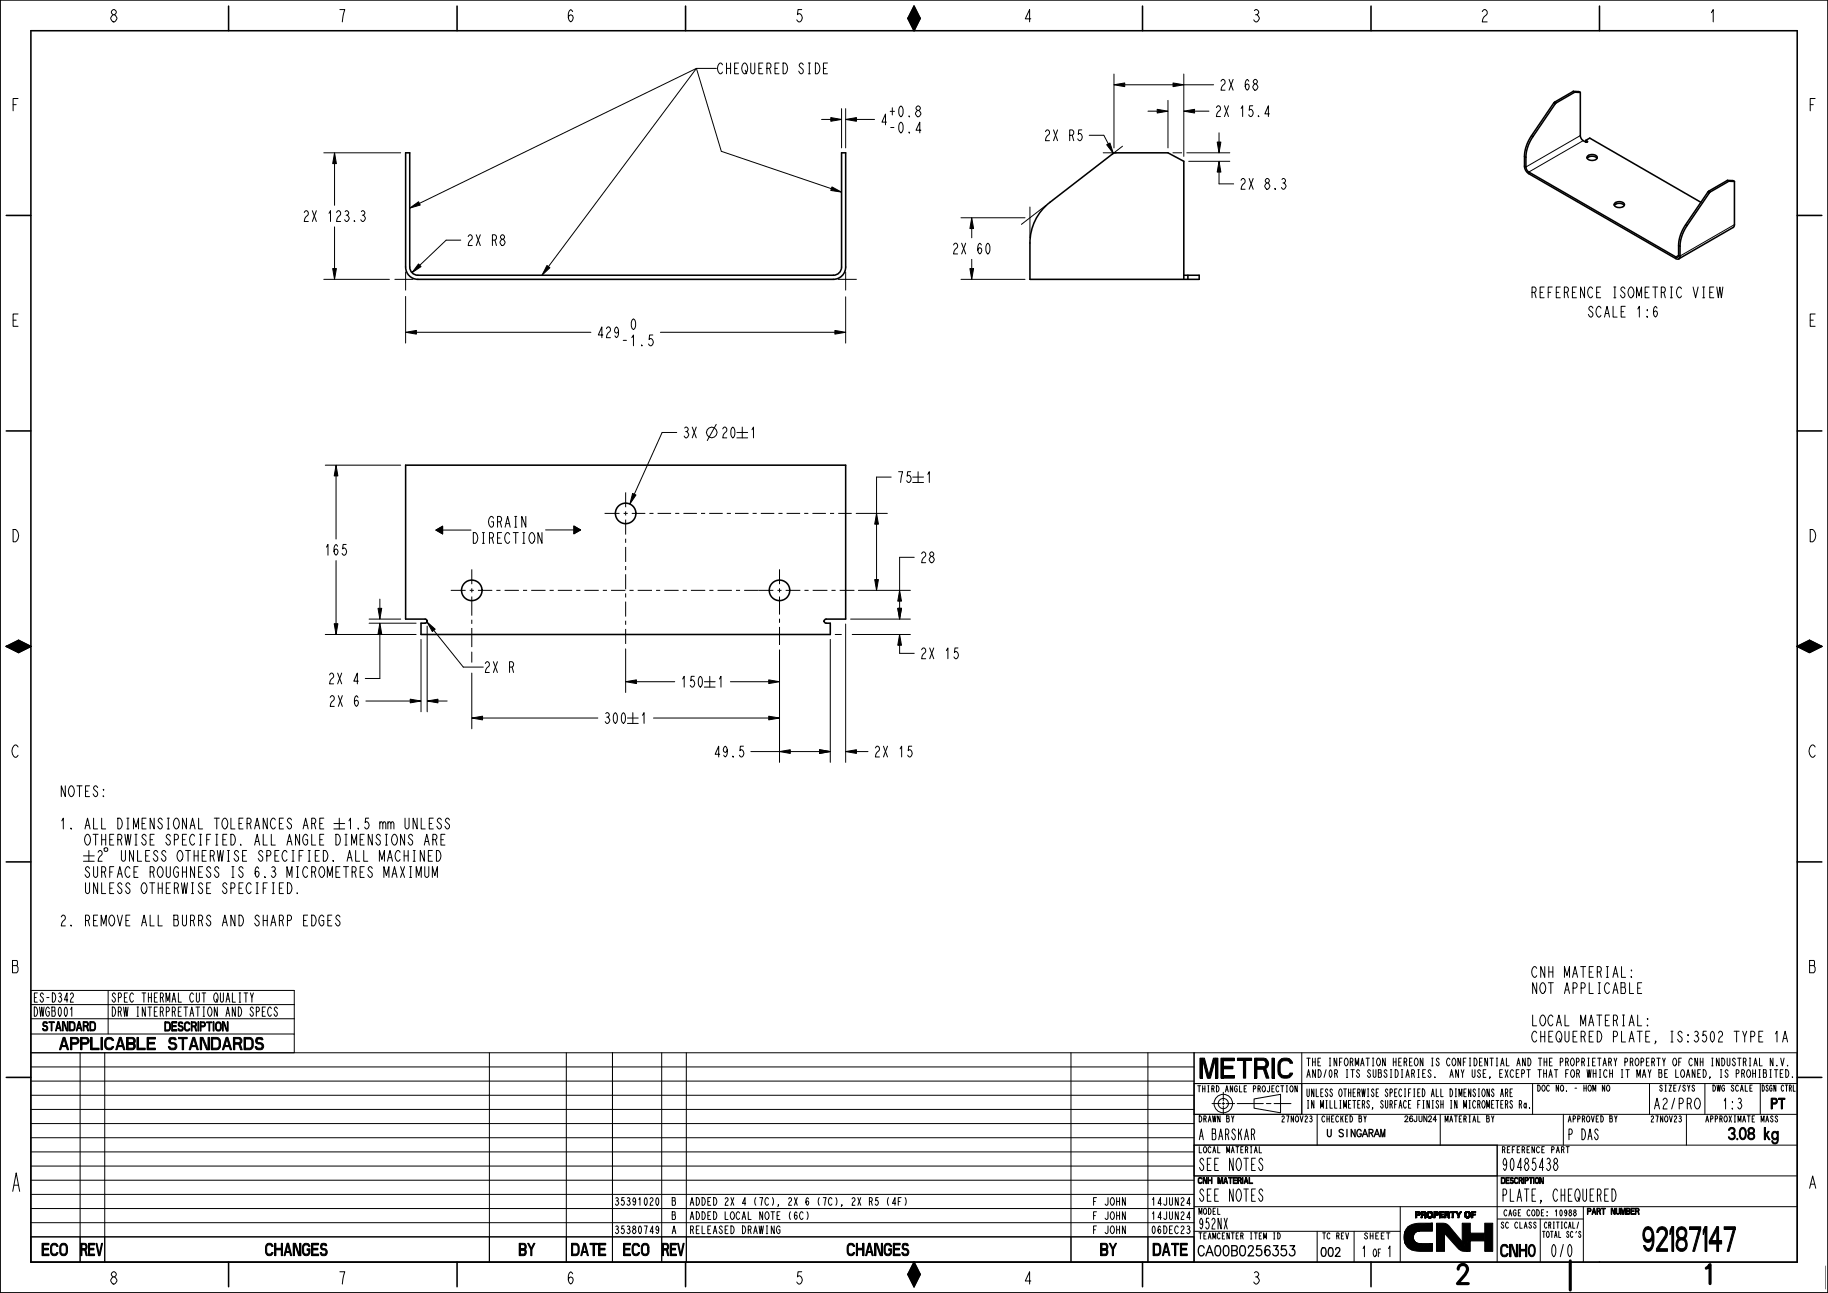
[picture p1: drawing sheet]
<svg xmlns="http://www.w3.org/2000/svg" width="594mm" height="420mm" viewBox="0 0 594 420" stroke-linecap="round" stroke-linejoin="round" font-family="sans-serif">
<g fill="#000">
<path d="M297 2l2 4h-4zM295 6h4l-2 4zM270 38.2l3.5 .6-3.5 .6zM274.8 38.8l3.5-.6v1.2zM362 27.5l3.5-.6v1.2zM376.1 35.5l3.5 .6-3.5 .6zM381.2 26.9l3.5 .6-3.5 .6zM384.7 36.1l3.5-.6v1.2zM108.7 49.6l.6 3.5h-1.2zM359.6 47l1.1-.5 1.1 3.3zM395.5 46.1h1.2l-.6 3.5zM396.1 52.4l.6 3.5h-1.2z"/>
<path d="M133.1 67.6l2.9-2.1 .6 1.1zM270.4 60.7l3.1 1.7-3.5-.5zM315.8 70.7l.6 3.5h-1.2zM108.1 87.2h1.2l-.6 3.5zM136 85.7l.8 .9-2.9 2zM177.7 86.2l1 .8-2.6 2.4zM315.2 87.2h1.2l-.6 3.5zM131.8 107.9l3.5-.6v1.2zM271.3 107.3l3.5 .6-3.5 .6zM109.2 151.1l.6 3.5h-1.2zM141.7 172.2l2.1-1.3v2.5zM186.5 170.9l2.2 1.2-2.2 1.3z"/>
<path d="M205.6 160.3l1.1 .5-2 2.9zM284.9 166.8l.6 3.5h-1.2zM284.3 188.3h1.2l-.6 3.5zM292.3 191.8l.6 3.5h-1.2zM2 210l4-2 4 2zM2 210h8l-4 2zM108.6 202.6h1.2l-.6 3.5zM122.8 197.6h1.2l-.6 3.5zM123.4 202.4l.6 3.5h-1.2zM138.8 202l2.6 2.4-.9 .7zM292.3 206.1l.6 3.5h-1.2zM291.7 197.6h1.2l-.6 3.5z"/>
<path d="M584 210l4-2 4 2zM584 210h8l-4 2zM133.3 227.1l3.5 .6-3.5 .6zM138.8 227.7l3.5-.6v1.2zM153.3 233.2l3.5-.6v1.2zM203.3 221.4l3.5-.6v1.2zM249.8 220.8l3.5 .6-3.5 .6zM249.8 232.6l3.5 .6-3.5 .6zM253.3 244.1l3.5-.6v1.2zM266.3 243.5l3.5 .6-3.5 .6zM274.8 244.1l3.5-.6v1.2zM59.2 337.4h.5v3.6h-.5z"/>
<path d="M457.4 398.7l8.1-1.4v2.6l-8.9 .1zM457.5 398.6l1.1-.7 1.4-.4 5.5-.2zM466.8 397.3l2.5 .1 1.1 .4 4.8 5.6 2.6-.3-3.7 2.7-4.7-5.2v5.9h-2.6zM295 414h4l-2 4zM297 410l2 4h-4zM458.7 406l6.8-2v2.5h-4.5zM456.3 402h3zM456.3 401.9l3-.1zM456.3 402.1l3 .1zM456.3 401.7l3-.1v.2l-3 .1zM456.3 402.2l3 .1zM456.3 401.6l3-.1z"/>
<path d="M456.3 402.3h3l.1 .1-3.1 .1zM456.3 401.5l3.1-.1zM456.3 402.5l3.1 .1zM456.3 401.3l3.1-.1v.2l-3.1 .1zM456.3 402.6l3.1 .1zM456.3 401.2l3.2-.1zM456.3 402.7l3.2 .1-3.1 .1zM456.3 401.1l3.2-.1zM456.4 402.9h3.1zM456.4 401l3.1-.1zM456.4 403h3.2zM456.4 400.8l3.2-.1-3.2 .3z"/>
<path d="M456.4 403.1h3.2zM456.4 400.7h3.3zM456.4 403.2h3.3zM456.4 400.6l3.4-.1zM456.4 403.3h3.4zM456.4 400.5h3.4zM456.5 403.4h3.4zM456.5 400.5l3.4-.1zM456.5 403.4l3.4 .1zM456.5 400.4l3.5-.1zM456.5 403.5h3.5zM456.5 400.3l3.6-.1z"/>
<path d="M456.5 403.6h3.6zM456.5 400.2h3.7zM456.5 403.7h3.7zM456.5 400.1h3.9zM456.6 403.7l3.8 .1zM456.6 400.1l4-.1zM456.6 403.8h4zM456.6 400l4.7-.1zM456.6 403.9h4.3zM456.6 404h4.9zM456.7 404h5.2zM456.7 404h8.8l-6.8 2-1.3-.8z"/>
<path d="M474.1 405.8l3.7-2.7v3.4l-2.5-.1zM476.6 406.5h.4zM475.2 397.3h2.6v3.3h4.7v2.5h-4.7l-2.6 .3zM482.5 397.3h2.6v9.2h-2.6z"/>
</g>
<g fill="none" stroke="#000" stroke-width=".32">
<path d="M295 6h4l-2 4zM297 2l2 4h-4zM232.8 22.2h-6.5l8.1 27 35.8 12.1M267 38.8h3M270 38.2l3.5 .6-3.5 .6zM273.5 35.3v12.7M274.8 38.8l3.5-.6v1.2zM274.8 35.3v12.7M278.3 38.8h5.9M362 27.5l3.5-.6v1.2zM362 24v24M365.5 27.5h15.7"/>
<path d="M373.1 36.1h3M376.1 35.5l3.5 .6-3.5 .6zM379.6 32.6v15.4M381.2 26.9l3.5 .6-3.5 .6zM384.7 36.1l3.5-.6v1.2zM384.7 24v26.8M384.7 27.5h9.7M388.2 36.1h4.7M504.9 33.5l.5 .3M505.3 33.1l.4 .3M105.2 49.6h25M108.7 49.6l.6 3.5h-1.2z"/>
<path d="M108.7 53.1v13.6M354 43.9h4.7l1.5 2.8M359.6 47l1.1-.5 1.1 3.3zM364.8 47.5l-2.8 2.1h-3.5M381.2 49.6h2.8M385.7 49.6h13.9M386.3 52.4h13.3M395.5 46.1h1.2l-.6 3.5zM396.1 52.4l.6 3.5h-1.2zM396.1 55.9v3.8h4.8M396.1 43.1v3M495.4 50.8l.5 .3"/>
<path d="M497.7 44.1l.5 .3M513.6 44l-17.7 10.3-.5-.3M514.5 45.7l-17.7 10.2v.5M515.8 45.9v.3M108.7 73.7v13.5M133.1 67.6l2.9-2.1 .6 1.1zM136.3 66.1l90-43.9-48.1 64.4M149.7 78h-4.7l-8.6 8.2M270.4 60.7l3.1 1.7-3.5-.5zM312.3 70.7h20.8M315.8 70.7l.6 3.5h-1.2zM315.8 74.2v3"/>
<path d="M334.7 67.2v10.1M339.9 66.7l-8 6.2M545.5 79.7l.5 .3M547.8 73l.5 .3M555 62.4l.5 .3M555.3 62.1l.5 .2M563.6 73l-17.6 10.2-.5-.3-1 .5v.6M105.2 90.7h21.3M108.1 87.2h1.2l-.6 3.5zM128.3 90.7h5.9M131.8 88.3v5.9M131.8 96.3v15.1"/>
<path d="M136 85.7l.8 .9-2.9 2zM177.7 86.2l1 .8-2.6 2.4zM272.4 90.7h5.9M274.8 88.3v5.9M274.8 96.4v15M312.3 90.7h20.8M315.2 87.2h1.2l-.6 3.5zM315.8 84.2v3M131.8 107.9l3.5-.6v1.2zM135.3 107.9h56.7M214.6 107.9h56.7M271.3 107.3l3.5 .6-3.5 .6z"/>
<path d="M232.8 137.9l-3 5.2M241.2 138.7v3.5M105.7 151.1h24.5M109.2 151.1l.6 3.5h-1.2zM109.2 154.6v20.5M203.3 159.9v4.9M219.9 140.5h-4.7l-9.1 20M239.5 140.5h3.5M239.5 142.2h3.5M289.6 155h-4.7v11.8M296.6 155h3.5M296.6 156.7h3.5"/>
<path d="M298.4 153.2v3.5M141.7 172.2l2.1-1.3v2.5zM143.8 172.2h9.3M177.3 172.1h9.2M186.5 170.9l2.2 1.2-2.2 1.3zM196.5 166.8h4.8M202.6 166.8h1.4M203.3 166.1v1.3M203.3 168.8v4.9M203.3 175v1.3M203.3 177.7v4.8M205.3 166.8h4.4"/>
<path d="M205.6 160.3l1.1 .5-2 2.9zM211 166.8h1.4M213.7 166.8h4.4M219.4 166.8h1.4M222.1 166.8h4.4M227.8 166.8h1.3M230.5 166.8h4.4M236.2 166.8h1.3M238.9 166.8h4.3M244.6 166.8h1.3M247.2 166.8h4.4M253 166.8h1.3"/>
<path d="M255.6 166.8h4.4M261.3 166.8h1.4M264 166.8h4.4M269.7 166.8h1.4M272.4 166.8h4.4M278.2 166.8h10.2M284.9 166.8l.6 3.5h-1.2zM284.9 170.3v18M109.2 182.1v20.5M122.8 197.6h1.2l-.6 3.5zM123.4 194.6v3M146.5 191.8h4.8"/>
<path d="M152.6 191.8h1.4M153.3 184.9v4.9M153.3 191.1v1.3M153.3 193.8v6.2M155.3 191.8h4.7M161.3 191.8h1.3M164 191.8h4.6M170 191.8h1.3M172.6 191.8h4.7M178.6 191.8h1.3M181.3 191.8h4.6M187.3 191.8h1.3"/>
<path d="M189.9 191.8h4.7M195.9 191.8h1.3M198.6 191.8h4.6M203.3 183.9v1.3M203.3 186.5v4.9M203.3 192.8v1.3M203.3 195.4v4.9M204.6 191.8h1.3M207.2 191.8h4.7M213.2 191.8h1.3M215.9 191.8h4.6M221.9 191.8h1.3"/>
<path d="M224.5 191.8h4.7M230.5 191.8h1.3M233.2 191.8h4.6M239.2 191.8h1.3M241.8 191.8h9.5M252.6 191.8h1.4M253.3 184.9v4.9M253.3 191.1v1.3M253.3 193.8v5.8M255.3 191.8h4.8M261.4 191.8h1.4M264.1 191.8h4.8"/>
<path d="M270.2 191.8h1.3M272.9 191.8h4.8M278.9 191.8h16.9M284.3 188.3h1.2l-.6 3.5zM291.7 197.6h1.2l-.6 3.5zM292.3 191.8l.6 3.5h-1.2zM292.3 195.3v2.3M297.1 181h-4.8v10.8M2 210l4-2 4 2zM2 210h8l-4 2zM105.7 206.1h29.5M108.6 202.6h1.2l-.6 3.5z"/>
<path d="M119.9 202.4h15.3M119.9 201.1h10.3M123.4 202.4l.6 3.5h-1.2zM123.4 205.9v14.5h-4.7M136.8 207.7v23.5M138.8 202l2.6 2.4-.9 .7zM138.8 203.4v27.8M141 204.8l9.6 11.9h6.5M153.3 201.3v1.4M153.3 204v6.2M153.3 211.8v3.3M153.3 218.6v18.1"/>
<path d="M203.3 201.6v1.4M203.3 204.3v4.9M203.3 210.8v14.1M230.6 219.7v3.5M253.3 201v1.3M253.3 203.6v5.9M253.3 211.1v36.5M269.8 207.7v39.9M271.4 206.1h2M274.8 202.7v44.9M276.4 201.1h19.4M276.9 206.1h18.9"/>
<path d="M292.3 206.1l.6 3.5h-1.2zM292.3 209.6v2.6h4.8M584 210l4-2 4 2zM584 210h8l-4 2zM118.9 227.7h14.4M133.3 227.1l3.5 .6-3.5 .6zM138.8 227.7l3.5-.6v1.2zM142.3 227.7h3M153.3 233.2l3.5-.6v1.2zM156.8 233.2h37.5M203.3 221.4l3.5-.6v1.2zM203.9 233.2h3.5"/>
<path d="M203.9 235h3.5M205.6 231.5v3.5M206.8 221.4h12.5M212.4 233.2h37.4M228.9 221.4h3.5M228.9 223.2h3.5M237.4 221.4h12.4M249.8 220.8l3.5 .6-3.5 .6zM249.8 232.6l3.5 .6-3.5 .6zM244 244.1h9.3M253.3 244.1l3.5-.6v1.2zM256.8 244.1h9.5"/>
<path d="M266.3 243.5l3.5 .6-3.5 .6zM274.8 244.1l3.5-.6v1.2zM278.3 244.1h3.8M10 321.7h85.6v14.2M10 326.3h85.6M35.1 321.7v14.2M58 337h2.9v.4h-2.9zM59.2 337.4h.5v3.6h-.5zM95.6 330.9h-85.6v79.1h574v-68h-574h85.6v-6.1h-85.6M10 355.8h378M10 351.2h378M10 346.6h378"/>
<path d="M26 342v68M34 342v68M159 342v68M184 342v68M199 342v68v-8.2h-189h378M215 342v68M223 342v68M348 342v68M373 342v68M388 352h35v10h-35zM388 342v68v-8.2h-189M388 352h196"/>
<path d="M393.9 358.5h2.7M397.1 358.5h.9M397.5 354.8v2.8M397.5 358v.9M397.5 359.4v2.4M398.4 358.5h2.8M402 358.5h8.5M407.5 357l8.6-1.5v6l-8.6-1.5zM411.5 358.5h1.5M414 358.5h5.5M423 342v20M471.2 350l.5-2.5 .6 2.5"/>
<path d="M471.4 349.1h.7M498 352v10M536 352v10M554 352v10M572 352v10M10 378.8h378M10 374.2h378M10 369.6h378M10 365h378M10 360.4h378M388 362h196M428 362v10"/>
<path d="M468 362v10M486.5 372v38M508 362v10M548 362v10M584 372h-196v10h98.5M10 397.2h378M10 392.6h378M10 388h378M10 383.4h378M388 400h67M388 392h196M388 382h196"/>
<path d="M428 400v10M440 400v10M455 392v18M457.4 398.7l8.1-1.4v2.6l-8.9 .1zM457.5 398.6l1.1-.7 1.4-.4 5.5-.2zM466.8 397.3l2.5 .1 1.1 .4 4.8 5.6 2.6-.3-3.7 2.7-4.7-5.2v5.9h-2.6zM475.2 397.3h2.6v3.3h4.7v2.5h-4.7l-2.6 .3zM482.5 397.3h2.6v9.2h-2.6zM486.5 396h28M500.5 396v14M514.5 392v18M295 414h4l-2 4z"/>
<path d="M297 410l2 4h-4zM456.3 401.9l3-.1zM456.3 402h3zM456.3 402.1l3 .1zM456.3 401.7l3-.1v.2l-3 .1zM456.3 402.2l3 .1zM456.3 401.6l3-.1zM456.3 402.3h3l.1 .1-3.1 .1zM456.3 401.5l3.1-.1zM456.3 402.5l3.1 .1zM456.3 401.3l3.1-.1v.2l-3.1 .1zM456.3 402.6l3.1 .1z"/>
<path d="M456.3 401.2l3.2-.1zM456.3 402.7l3.2 .1-3.1 .1zM456.3 401.1l3.2-.1zM456.4 401l3.1-.1zM456.4 402.9h3.1zM456.4 403h3.2zM456.4 400.8l3.2-.1-3.2 .3zM456.4 403.1h3.2zM456.4 400.7h3.3zM456.4 403.2h3.3zM456.4 400.6l3.4-.1zM456.4 403.3h3.4z"/>
<path d="M456.4 400.5h3.4zM456.5 403.4h3.4zM456.5 400.5l3.4-.1zM456.5 403.4l3.4 .1zM456.5 400.4l3.5-.1zM456.5 400.3l3.6-.1zM456.5 403.5h3.5zM456.5 400.2h3.7zM456.5 403.6h3.6zM456.5 400.1h3.9zM456.5 403.7h3.7zM456.6 400.1l4-.1z"/>
<path d="M456.6 403.7l3.8 .1zM456.6 400l4.7-.1zM456.6 403.8h4zM456.6 403.9h4.3zM456.6 404h4.9zM456.7 404h8.8l-6.8 2-1.3-.8zM456.7 404h5.2zM458.7 406l6.8-2v2.5h-4.5zM474.1 405.8l3.7-2.7v3.4l-2.5-.1zM476.6 406.5h.4zM481.7 413.8l.6-.7h.4l.6 .7a1.55 1.55 0 0 1-1 1.7l-.6 1.6h1.6"/>
<circle cx="231.3" cy="140.5" r="1.72"/>
<circle cx="397.5" cy="358.5" r="3"/>
<circle cx="397.5" cy="358.5" r="1.66"/>
</g>
<g fill="none" stroke="#000" stroke-width=".51">
<path d="M0 0h594v420h-594zM10 10h574v400h-574zM74.3 2v8M148.5 2v8M222.8 2v8M295 6l2-4 2 4M295 6l2 4 2-4M295 6h4M371.3 2v8M445.5 2v8M519.8 2v8M511.3 29.7l-6.3 3.6-7.8 11.5-1.1 2.4-.6 2.5-.1 4.5 .5 1.3 .9 .9 47.7 27.6 1 .1"/>
<path d="M511.3 29.7l.4 .3M511.3 29.7l1.8 .1 .5 .2M511.7 30l-6.2 3.6-7.6 11.2-1.2 2.4-.7 2.3-.1 4.8 .3 .9 .6 .7 47.7 27.5 .6 .1 .4-.3 .2-5.6 .8-2.3 1.3-2.3 7.3-10.7 6.2-3.7M511.7 30h1.9M513.6 30v14.2l.5 1.1 1.2 .9M131.8 49.6h1.3v37.1a2.67 2.67 0 0 0 2.7 2.7h135a2.67 2.67 0 0 0 2.7-2.7v-37.1h1.3v37.1a4 4 0 0 1-4 4h-135a4 4 0 0 1-4-4zM515.3 45.6l.6 .4-.6 .2M515.3 45.6v.6M515.3 45.6l1.3-.7 36.1 20.8M515.8 51.4l.6-.5 .9-.2 1.1 .2 .6 .5M515.9 50.7l.9-.4 1.1-.1 .9 .4 .2 .7-.7 .7-1.5 .1-1-.6zM561.3 58.6l1.9 .1 .4 .2"/>
<path d="M561.3 58.6l.5 .3M561.8 58.9l-6.2 3.6-7.5 11-1.1 2.1-.7 2-.3 2-.1 3.8-.4 .7M561.8 58.9h1.8M563.6 58.9v14.1l-.2 .7-17.9 10.4M2 70h8M524.6 66.7l.6-.4 1-.3 1 .2 .6 .5M524.8 66l.8-.4h1.2l.8 .4 .3 .6-.7 .7-1.5 .1-1-.6zM584 70h8M384.7 89.4h5v1.3h-55v-11.8a16.7 16.7 0 0 1 6.5-13.2l20.8-16 17.6-.1 5.1 2.8v38.3M386 89.4v1.3M2 140h8M584 140h8"/>
<path d="M131.8 151.1h143v50h-6.3a.67 .67 0 0 0-.7 .7 .67 .67 0 0 0 .7 .6h1.3v3.7h-133v-3.7h1.3a.67 .67 0 0 0 .7-.6 .67 .67 0 0 0-.7-.7h-6.3zM2 210l4-2 4 2M2 210l4 2 4-2M2 210h8M9.8 209.8l.1 .2M584 210l4 2 4-2M584 210h8M584 210l4-2 4 2M584.3 209.8l-.2 .2M2 280h8M584 280h8M2 350h8"/>
<path d="M584 350h8M74.3 410v8M148.5 410v8M222.8 410v8M295 414h4M295 414l2 4M297 410l2 4M297 410l-2 4M297 410v8M299 414l-2 4M371.3 410v8M445.5 410v8"/>
<circle cx="203.3" cy="166.8" r="3.3"/>
<circle cx="153.3" cy="191.8" r="3.3"/>
<circle cx="253.3" cy="191.8" r="3.3"/>
</g>
<path d="M58 337.2h2.9" fill="none" stroke="#000" stroke-width=".43"/>
<path d="M448.8 410.4h144.2v8.6h-144.2z" fill-rule="evenodd" fill="#fff"/>
<path d="M473.9 412.3a1.52 1.52 0 0 1 1-1.5h1a1.58 1.58 0 0 1 .7 2.4l-3 3.8h3.5M510.3 409.6v9.4" fill="none" stroke="#000" stroke-width="1"/>
<path d="M389 404.4h32.1v4.7h-32.1z" fill-rule="evenodd" fill="#fff"/>
<g fill="none" stroke="#000" stroke-width=".42">
<path d="M391.3 405.4a.98 .98 0 0 0-1.2-.7 .98 .98 0 0 0-.7 1.2v.8a.98 .98 0 0 0 .7 1.2 .98 .98 0 0 0 1.2-.8M391.9 408l1.2-3.4 1.1 3.4M392.3 406.9h1.5M395.2 404.8l.7-.2a1.94 1.94 0 0 1 .6 2.7l-.2 .5-.7 .2a2.35 2.35 0 0 1-.4-3.2zM397.9 404.8l.7-.2a1.89 1.89 0 0 1 .6 2.7l-.3 .5-.6 .2a1.89 1.89 0 0 1-.7-2.7zM400.3 406.2h1.1a.9 .9 0 0 1 .7 .9 .9 .9 0 0 1-.7 .9h-1.1v-3.4h1.1a.8 .8 0 0 1 .7 .8 .8 .8 0 0 1-.7 .8M403.3 404.8l.6-.2a1.89 1.89 0 0 1 .7 2.7l-.3 .5-.7 .2a2.35 2.35 0 0 1-.3-3.2zM405.7 405.4l.1-.5a.89 .89 0 0 1 1.2-.1l.2 .1a1.17 1.17 0 0 1-.3 1.5l-1.4 1.6h1.9M409.8 404.6h-1.3l-.2 1.4a1.05 1.05 0 0 1 1.5 .1 1.05 1.05 0 0 1 0 1.5 1.05 1.05 0 0 1-1.5 0l-.1-.3M412.7 405.1a.82 .82 0 0 0-1.3-.3 3.1 3.1 0 0 0 0 3 .96 .96 0 0 0 1.4-.9 .96 .96 0 0 0-1.4-.9l-.4 .9M413.8 404.6h1.5l-.8 1.3a1.01 1.01 0 0 1 .9 1.5 1.01 1.01 0 0 1-1.8-.1M417.9 404.6h-1.4l-.1 1.4a1.05 1.05 0 0 1 1.4 .1 1.05 1.05 0 0 1 0 1.5 1.05 1.05 0 0 1-1.4 0l-.1-.3"/>
<path d="M419.2 404.6h1.5l-.8 1.3a1.01 1.01 0 0 1 .8 1.5 1.01 1.01 0 0 1-1.7-.1"/>
</g>
<path d="M431 366.7h19.1v3.4h-19.1z" fill-rule="evenodd" fill="#fff"/>
<path d="M431.4 366.9v1.7l.5 .7 .6-.4 .1-2M436.5 367.2a.73 .73 0 0 0-.7-.4 .73 .73 0 0 0-.6 .6l1.3 1.2v.3l-.4 .4-.9-.4M437.7 366.9v2.4M440.3 366.9v2.4l-1.2-2.4v2.4M442.3 367.4a.72 .72 0 0 0-.8-.5 .72 .72 0 0 0-.6 .9v.6a.72 .72 0 0 0 .7 .9 .72 .72 0 0 0 .7-.9h-.4M442.7 369.3l.9-2.4 .9 2.4M443.1 368.5h1M444.9 368l1.1-.1 .1-.8-1.2-.2v2.4M445.6 368l.6 1.3M446.6 369.3l.9-2.4 .8 2.4M446.9 368.5h1.1M448.7 369.3v-2.4l.7 2.4 .6-2.4v2.4" fill="none" stroke="#000" stroke-width=".42"/>
<path d="M456.3 362.4h10.7v2.6h-10.7z" fill-rule="evenodd" fill="#fff"/>
<path d="M456.6 362.9l.3-.4h.3l.3 .4-1 1.5h1.1M459 362.8l-.1-.2a.94 .94 0 0 0-1 .7 .94 .94 0 0 0 .7 1.1 .54 .54 0 0 0 .5-.8 .54 .54 0 0 0-.9-.1l-.1 .3M460.4 362.5l-.1 1.7-.6 .1-.2-.5M461.1 362.5v1.3l.5 .6 .5-.3v-1.6M463.7 362.5v1.9l-1-1.9v1.9M464.3 362.9l.3-.4 .5 .2v.5l-.9 1.2h1M466.8 363.8h-1.1l.8-1.3v1.9" fill="none" stroke="#000" stroke-width=".34"/>
<path d="M429 405h6.9v4.1h-6.9z" fill-rule="evenodd" fill="#fff"/>
<path d="M429.7 405.4l.6-.1a1.81 1.81 0 0 1 0 2.8h-.3a2.05 2.05 0 0 1-.3-2.7zM432 405.4l.6-.1a1.81 1.81 0 0 1 0 2.8h-.3a2.05 2.05 0 0 1-.3-2.7zM434 406l.5-.7 .7 .1 .2 .4-.3 1-1.2 1.3h1.6" fill="none" stroke="#000" stroke-width=".42"/>
<text font-size="10.4" x="529.3" y="406.5">92187147</text>
<text font-size="9.8" x="485.9" y="418.7">NOT FOR PRODUCTION</text>
<text font-size="8.5" x="387.3" y="350.2">METRIC</text>
<text font-size="7.8" x="3.5" y="387">A</text>
<g font-size="5.2">
<text x="35.4" y="7.1">8</text>
<text x="109.6" y="7.1">7</text>
<text x="183.9" y="7.1">6</text>
<text x="258.1" y="7.1">5</text>
<text x="332.4" y="7.1">4</text>
<text x="406.6" y="7.1">3</text>
<text x="480.9" y="7.1">2</text>
<text x="555.1" y="7.1">1</text>
<text x="3.5" y="36">F</text>
<text x="587.5" y="36">F</text>
<text x="3.5" y="106">E</text>
<text x="587.5" y="106">E</text>
<text x="3.5" y="176">D</text>
<text x="587.5" y="176">D</text>
<text x="587.5" y="246">C</text>
<text x="3.5" y="246">C</text>
<text x="3.5" y="316">B</text>
<text x="587.5" y="316">B</text>
<text x="19.3" y="341">APPLICABLE</text>
<text x="60.5" y="341">STANDARDS</text>
<text x="558.2" y="370.2">3.08 kg</text>
<text x="389.3" y="380.2">SEE NOTES</text>
<text x="487.8" y="380.2">90485438</text>
<text x="587.5" y="386">A</text>
<text x="389.3" y="390.2">SEE NOTES</text>
<text x="487.8" y="390.2">PLATE, CHEQUERED</text>
<text x="13.4" y="407.9">ECO REV</text>
<text x="85.6" y="407.9">CHANGES</text>
<text x="168.4" y="407.9">BY</text>
<text x="185.3" y="407.9">DATE</text>
<text x="202.4" y="407.9">ECO REV</text>
<text x="274.6" y="407.9">CHANGES</text>
<text x="357.4" y="407.9">BY</text>
<text x="374.3" y="407.9">DATE</text>
<text x="487.3" y="408.2">CNH0</text>
<text x="503.6" y="408.2">0/0</text>
<text x="35.4" y="417.1">8</text>
<text x="109.6" y="417.1">7</text>
<text x="183.9" y="417.1">6</text>
<text x="258.1" y="417.1">5</text>
<text x="332.4" y="417.1">4</text>
<text x="406.6" y="417.1">3</text>
<text x="555.2" y="417.1">1</text>
</g>
<g font-size="4.6">
<text x="232.8" y="24">CHEQUERED SIDE</text>
<text x="396.1" y="29.3">2X 68</text>
<text x="286" y="40.5">4</text>
<text x="288.6" y="37.9">+0.8</text>
<text x="394.6" y="37.9">2X 15.4</text>
<text x="288.6" y="43.2">-0.4</text>
<text x="339.1" y="45.7">2X R5</text>
<text x="402.6" y="61.5">2X 8.3</text>
<text x="98.2" y="71.9">2X 123.3</text>
<text x="151.5" y="79.8">2X R8</text>
<text x="309.2" y="82.5">2X 60</text>
<text x="495.9" y="96.7">REFERENCE ISOMETRIC VIEW</text>
<text x="204.6" y="107.1">0</text>
<text x="515.4" y="103">SCALE 1:6</text>
<text x="193.8" y="109.7">429</text>
<text x="201.7" y="112.3">-1.5</text>
<text x="221.7" y="142.2">3X</text>
<text x="234.2" y="142.2">20</text>
<text x="243.5" y="142.2">1</text>
<text x="291.4" y="156.7">75</text>
<text x="300.7" y="156.7">1</text>
<text x="158.4" y="171.3">GRAIN</text>
<text x="153.2" y="176.5">DIRECTION</text>
<text x="105.3" y="180.4">165</text>
<text x="298.8" y="182.8">28</text>
<text x="298.8" y="214">2X 15</text>
<text x="157.1" y="218.4">2X R</text>
<text x="106.4" y="222.1">2X 4</text>
<text x="221" y="223.2">150</text>
<text x="233" y="223.2">1</text>
<text x="106.7" y="229.5">2X 6</text>
<text x="196" y="235">300</text>
<text x="208" y="235">1</text>
<text x="231.7" y="245.9">49.5</text>
<text x="283.8" y="245.9">2X 15</text>
<text x="19.3" y="258.8">NOTES:</text>
<text x="19.3" y="269.3">1. ALL DIMENSIONAL TOLERANCES ARE ± 1.5 mm UNLESS</text>
<text x="27.1" y="274.5">OTHERWISE SPECIFIED. ALL ANGLE DIM</text>
<text x="116.4" y="274.5">ENSIONS ARE</text>
<text x="27.1" y="279.8">± 2° UNLESS OTHERWISE SPECIFIED. ALL MACHINED</text>
<text x="27.1" y="285">SURFACE ROUGHNESS IS 6.</text>
<text x="87.5" y="285">3 MICROMETRES MAXIMUM</text>
<text x="27.1" y="290.3">UNLESS OTHERWISE SPECIFIED.</text>
<text x="19.3" y="300.8">2. REMOVE ALL BURRS AND SHARP EDGES</text>
<text x="497.4" y="317.5">CNH MATERIAL:</text>
<text x="497.4" y="322.7">NOT APPLICABLE</text>
<text x="497.4" y="333.2">LOCAL MATERIAL:</text>
<text x="497.4" y="338.5">CHEQUERED PLATE, IS:3502 TYPE 1A</text>
<text x="537" y="360.2">A2/PRO</text>
<text x="559.5" y="360.2">1:3</text>
<text x="575.3" y="360.2">PT</text>
<text x="389.3" y="370.2">A BARSKAR</text>
<text x="509.3" y="370.2">P DAS</text>
<text x="389.3" y="399.2">952NX</text>
<text x="442.2" y="408.2">1</text>
<text x="450.5" y="408.2">1</text>
</g>
<g font-size="3.9">
<text x="10.7" y="325.5">ES-D342</text>
<text x="37" y="325.5">SPEC THERMAL CUT QUALITY</text>
<text x="10.7" y="330.1">DWGB001</text>
<text x="13.8" y="334.9">STANDARD</text>
<text x="37" y="330.1">DRW INTERPRETATION AND SPECS</text>
<text x="53.5" y="334.9">DESCRIPTION</text>
</g>
<g font-size="3.3">
<text x="424.3" y="346.2">THE INFORMATION HEREON IS CONFIDENTIAL AND THE PROPRIETARY PROPERTY OF CNH</text>
<text x="555.6" y="346.2">INDUSTRIAL N.V.</text>
<text x="424.3" y="350">AND/0R ITS SUBSIDIARIES.</text>
<text x="472.7" y="350">ANY USE, EXCEPT THAT FOR WHICH IT MAY BE LOANED, IS</text>
<text x="563.8" y="350">PROHIBITED.</text>
<text x="424.3" y="356.2">UNLESS OTHERWISE SPECIFIED ALL DIMENSIONS ARE</text>
<text x="424.3" y="360">IN MILLIMETERS, SURFACE FINISH IN MICROMETERS Ra.</text>
<text x="199.2" y="391.5">35391020</text>
<text x="218.1" y="391.5">B</text>
<text x="223.9" y="391.5">ADDED 2X 4 (7C), 2X 6 (7C), 2X R5 (4F)</text>
<text x="354.7" y="391.5">F JOHN</text>
<text x="373.7" y="391.5">14JUN24</text>
<text x="199.2" y="400.7">35380749</text>
<text x="218.1" y="400.7">A</text>
<text x="218.1" y="396.1">B</text>
<text x="223.9" y="400.7">RELEASED DRAWING</text>
<text x="223.9" y="396.1">ADDED LOCAL NOTE (6C)</text>
<text x="354.7" y="400.7">F JOHN</text>
<text x="354.7" y="396.1">F JOHN</text>
<text x="373.7" y="400.7">06DEC23</text>
<text x="373.7" y="396.1">14JUN24</text>
<text x="446" y="408.2">OF</text>
</g>
<text font-size="2.9" x="459.8" y="395.6">PROPERTY OF</text>
<g font-size="2.6">
<text x="388.9" y="354.7">THIRD ANGLE PROJECTION</text>
<text x="499.3" y="354.5">DOC NO. - HOM NO</text>
<text x="538.8" y="354.5">SIZE/SYS</text>
<text x="556" y="354.5">DWG SCALE</text>
<text x="572.1" y="354.5">DSGN CTRL</text>
<text x="389.3" y="364.5">DRAWN BY</text>
<text x="415.8" y="364.5">27NOV23</text>
<text x="429.3" y="364.5">CHECKED BY</text>
<text x="469.3" y="364.5">MATERIAL BY</text>
<text x="509.3" y="364.5">APPROVED BY</text>
<text x="535.8" y="364.5">27NOV23</text>
<text x="553.6" y="364.5">APPROXIMATE MASS</text>
<text x="389.3" y="374.5">LOCAL MATERIAL</text>
<text x="487.8" y="374.5">REFERENCE PART</text>
<text x="389.3" y="384.5">CNH MATERIAL</text>
<text x="487.8" y="384.5">DESCRIPTION</text>
<text x="389.3" y="394.5">MODEL</text>
<text x="488.1" y="395">CAGE CODE: 10988</text>
<text x="515.8" y="394.5">PART NUMBER</text>
<text x="487.3" y="399">SC CLASS</text>
<text x="500.8" y="402">TOTAL SC'S</text>
<text x="501.5" y="399">CRITICAL/</text>
<text x="389.3" y="402.5">TEAMCENTER ITEM ID</text>
<text x="429.4" y="402.5">TC REV</text>
<text x="442.9" y="402.5">SHEET</text>
</g>
</svg>
